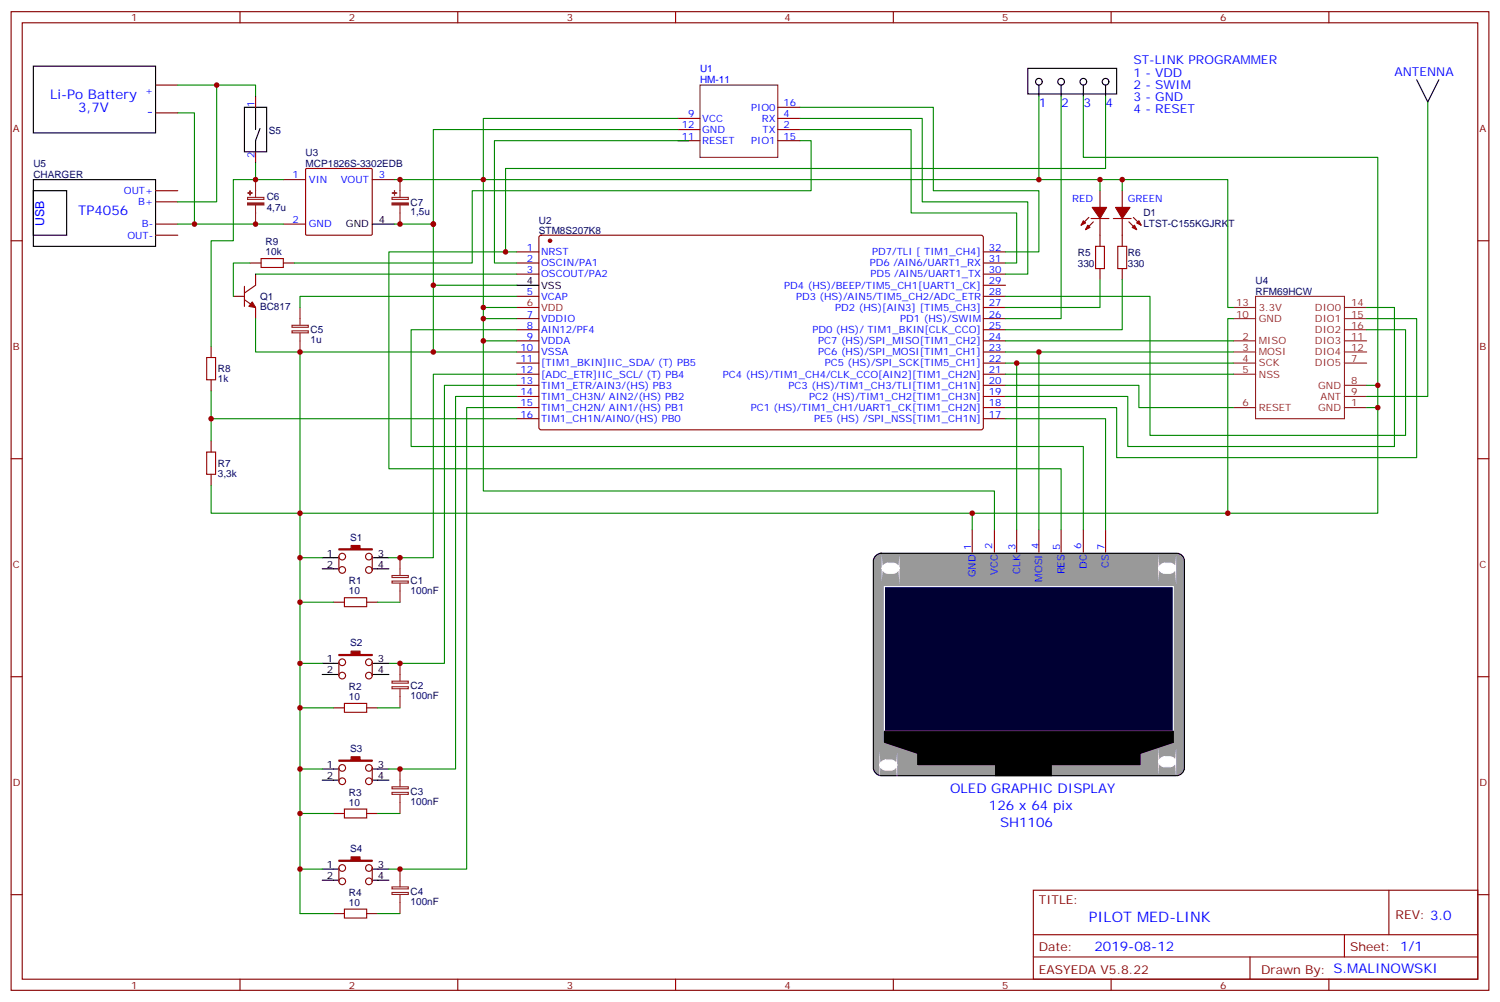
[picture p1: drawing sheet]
<svg xmlns="http://www.w3.org/2000/svg" width="476mm" height="318mm" viewBox="0 0 476 318" stroke-linecap="round" stroke-linejoin="round" font-family="sans-serif">
<path d="M277.9 176.4l.9-.6 1-.3h93.8a2.47 2.47 0 0 1 2.5 2.5v65.6a2.64 2.64 0 0 1-2.5 2.5h-93.8a2.64 2.64 0 0 1-2.5-2.5v-65.6z" fill="#999" stroke="#000" stroke-width=".35"/>
<path d="M280.8 186.1h91.7v45.9h-91.7z" fill="#003" stroke="#fff" stroke-width=".35"/>
<path d="M280.8 232h91.7v3.5l-10.6 3.5v3.5h-70.5v-3.5l-10.6-3.5zM316.1 242.5h17.6v3.6h-17.6z" fill="#000" stroke="#000" stroke-width=".35"/>
<g fill="#fff" stroke="#fff" stroke-width=".35">
<path d="M280 241.6a3.1 3.1 0 0 1 2.9-.5l1.3 .5 .5 1.3v-.4l-.6 1.3a3.1 3.1 0 0 1-2.9 .5l-1.3-.6-.5-1.2v.4z"/>
<path d="M280.7 179.2a3.1 3.1 0 0 1 2.9-.5l1.3 .5 .5 1.2v-.3l-.6 1.2a3.1 3.1 0 0 1-2.9 .6l-1.3-.6-.5-1.2v.3z"/>
<path d="M368.5 179.2a3.1 3.1 0 0 1 3-.5l1.2 .5 .5 1.2v-.3l-.5 1.2a3.1 3.1 0 0 1-3 .6l-1.2-.6-.6-1.2v.3z"/>
<path d="M368.5 240.6a3.1 3.1 0 0 1 3-.5l1.2 .5 .5 1.2v-.3l-.5 1.2a3.1 3.1 0 0 1-3 .5l-1.2-.5-.6-1.2v.3z"/>
</g>
<g fill="none" stroke="#000" stroke-width=".35">
<path d="M10.6 21h38.8v21.2h-38.8zM77.6 34h7.1v14.2h-7.1zM81.1 34v7.1M326.3 21.7h28.2v8.1h-28.2zM329.8 27v3.5M336.9 27v3.5M344 27v3.5M351 27v3.5M449.8 25.3l3.5 7.1 3.5-7.1M10.6 57h38.8v21.1h-38.8zM82.5 40.7l-1.4 3.9v3.6M10.6 60.5h10.6v14.1h-10.6z"/>
<path d="M118.2 71.1h7M164 90.5h7.1M102.3 176.9h4.9M118.5 176.9h5M102.3 180.4h4.9M118.5 180.4h5M102.3 210.4h4.9M102.3 214h4.9M118.5 210.4h5M118.5 214h5M102.3 243.9h4.9M102.3 247.5h4.9"/>
<path d="M118.5 243.9h5M118.5 247.5h5M102.3 275.7h4.9M102.3 279.2h4.9M118.5 275.7h5M118.5 279.2h5"/>
<circle cx="329.8" cy="25.9" r="1.06"/>
<circle cx="336.9" cy="25.9" r="1.06"/>
<circle cx="344" cy="25.9" r="1.06"/>
<circle cx="351" cy="25.9" r="1.06"/>
</g>
<path d="M222.2 27h24.7v22.9h-24.7z" fill="none" stroke="#633" stroke-width=".35"/>
<g fill="none" stroke="#870000" stroke-width=".35">
<path d="M3.5 3.7h469.2v310.4h-469.2zM7.1 7.2h462.1v303.4h-462.1zM76.2 3.7v3.5M145.3 3.7v3.5M214.5 3.7v3.5M283.6 3.7v3.5M352.8 3.7v3.5M421.9 3.7v3.5M49.4 27h7M49.4 35.8h7M81.1 30.5v3.5M215.2 37.6h7"/>
<path d="M246.9 37.6h7.1M246.9 34h7.1M81.1 48.2v3.5M90 57h7M97.1 53.6l.3-.2 20.6 .1 .2 .3-.1 20.6-.3 .2h-20.6l-.2-.3zM118.2 57h7M215.2 41.1h7M215.2 44.6h7M246.9 41.1h7.1M246.9 44.6h7.1M3.5 76.4h3.6M49.4 71.1h7"/>
<path d="M49.4 60.5h7M49.4 74.6h7M49.4 64h7M90 71.1h7M164 79.9h7.1M171.3 74.8l.5-.2 140 .1 .4 .6-.1 60.6-.6 .4h-140l-.4-.7v-60.3zM312.2 79.9h7.1M345.7 69l-2.4 2.4M346.4 69.3h5.7M347.1 70.4l-2.4 2.4M349.2 60.5v5.3M349.2 69.3v8.8"/>
<path d="M353.5 69.3h5.6M356.3 60.5v5.3M356.3 69.3v8.8M358.4 70.4l2.5 2.4M359.8 69l2.5 2.4M469.2 76.4h3.5M74.1 94h3.5M77.6 95.1l3.5 2.4v3.6M77.6 90.8v6.4M79.4 83.4h3.5M81.1 87v3.5l-3.5 2.5M90 83.4h3.5"/>
<path d="M164 94h7.1M164 83.4h7.1M164 87h7.1M312.2 94h7.1M312.2 83.4h7.1M312.2 87h7.1M312.2 97.5h7.1M312.2 90.5h7.1M349.2 85.2v3.5M356.3 85.2v3.5M67 109.9v3.5M164 104.6h7.1"/>
<path d="M164 101.1h7.1M164 108.1h7.1M164 111.7h7.1M164 115.2h7.1M164 118.7h7.1M312.2 104.6h7.1M312.2 101.1h7.1M312.2 108.1h7.1M312.2 111.7h7.1M312.2 115.2h7.1M312.2 118.7h7.1M67 120.5v3.5"/>
<path d="M67 139.9v3.5M164 122.2h7.1M164 125.8h7.1M164 129.3h7.1M164 132.8h7.1M312.2 122.2h7.1M312.2 125.8h7.1M312.2 129.3h7.1M312.2 132.8h7.1M3.5 145.5h3.6M67 150.5v3.5M469.2 145.5h3.5"/>
<path d="M107.6 176.6v4.2M118.2 176.6v4.2M308.7 168.1v7.1M315.7 168.1v7.1M322.8 168.1v7.1M329.8 168.1v7.1M336.9 168.1v7.1M344 168.1v7.1M351 168.1v7.1M105.8 191h3.6M116.4 191h3.5M3.5 214.7h3.6"/>
<path d="M107.6 210.1v4.2M118.2 210.1v4.2M469.2 214.7h3.5M105.8 224.5h3.6M116.4 224.5h3.5M105.8 258.1h3.6M107.6 243.6v4.2M116.4 258.1h3.5M118.2 243.6v4.2M107.6 275.3v4.3M118.2 275.3v4.3M3.5 283.8h3.6"/>
<path d="M105.8 289.8h3.6M116.4 289.8h3.5M328.1 282.4h141.1v28.2h-141.1zM328.1 296.5h141.1M426.9 296.5v7.1M441 282.4v14.1M469.2 283.8h3.5M76.2 310.6v3.5M145.3 310.6v3.5M214.5 310.6v3.5M283.6 310.6v3.5M328.1 303.6h141.1"/>
<path d="M352.8 310.6v3.5M396.9 303.6v7M421.9 310.6v3.5"/>
<circle cx="108.7" cy="176.6" r="1.06"/>
<circle cx="117.1" cy="176.6" r="1.06"/>
<circle cx="108.7" cy="180.8" r="1.06"/>
<circle cx="117.1" cy="180.8" r="1.06"/>
<circle cx="108.7" cy="210.1" r="1.06"/>
<circle cx="108.7" cy="214.3" r="1.06"/>
<circle cx="117.1" cy="214.3" r="1.06"/>
<circle cx="117.1" cy="210.1" r="1.06"/>
<circle cx="108.7" cy="243.6" r="1.06"/>
<circle cx="108.7" cy="247.8" r="1.06"/>
<circle cx="117.1" cy="247.8" r="1.06"/>
<circle cx="117.1" cy="243.6" r="1.06"/>
<circle cx="108.7" cy="275.3" r="1.06"/>
<circle cx="108.7" cy="279.6" r="1.06"/>
<circle cx="117.1" cy="279.6" r="1.06"/>
<circle cx="117.1" cy="275.3" r="1.06"/>
</g>
<g fill="#870000" stroke="#870000" stroke-width=".35">
<path d="M80.1 95.8l1 1.7-2.1-.3z"/>
<path d="M359.5 72.1l.7-.7 .7 1.4z"/>
<path d="M361.6 70l.7 1.4-1.4-.7z"/>
<path d="M354.2 65.8h4.6l-2.5 3.5z"/>
<path d="M345.4 71.4l.7 .7-1.4 .7z"/>
<path d="M344 70l.7 .7-1.4 .7z"/>
<path d="M346.8 65.8h4.6l-2.2 3.5z"/>
<path d="M107.6 174.1h3.9v-1.1h2.8v1.1h3.9v.3h-10.6z"/>
<path d="M107.6 207.6h3.9v-1h2.8v1h3.9v.4h-10.6z"/>
<path d="M107.6 241.1h3.9v-1h2.8v1h3.9v.4h-10.6z"/>
<path d="M107.6 272.9h3.9v-1.1h2.8v1.1h3.9v.3h-10.6z"/>
<circle cx="174.6" cy="76.4" r=".53"/>
</g>
<path d="M164 97.5h7.1" fill="none" stroke="#f00" stroke-width=".35"/>
<path d="M347.8 78.1h2.9v7.1h-2.9zM354.9 78.1h2.8v7.1h-2.8zM82.9 82h7.1v2.8h-7.1zM65.6 113.4h2.8v7.1h-2.8zM65.6 143.4h2.8v7.1h-2.8zM109.4 189.6h7v2.8h-7zM109.4 223.1h7v2.9h-7zM109.4 256.6h7v2.9h-7zM109.4 288.4h7v2.8h-7z" fill="none" stroke="#a10000" stroke-width=".35"/>
<g fill="none" stroke="#8c2424" stroke-width=".35">
<path d="M81.1 57v5.6M127 57v5.6M78.6 62.6h5.2v.7h-5.2zM81.1 65.1v6M124.5 62.6h5.1v.7h-5.1zM127 65.1v6M95.2 97.5v5.7M391.6 97.5h7M398.6 94h28.3v38.8h-28.3zM426.9 97.5h7M92.7 105h5.2v.6h-5.2zM92.7 103.2h5.2v.6h-5.2z"/>
<path d="M95.2 105.7v6M391.6 101.1h7M391.6 108.1h7M391.6 111.7h7M391.6 115.2h7M391.6 118.7h7M426.9 101.1h7M426.9 104.6h7M426.9 108.1h7M426.9 111.7h7M426.9 115.2h7M391.6 129.3h7"/>
<path d="M426.9 129.3h7M426.9 125.8h7M426.9 122.2h7M127 176.9v5.7M124.5 184.3h5.1v.7h-5.1zM124.5 182.6h5.1v.6h-5.1zM127 185v6M124.5 217.8h5.1v.7h-5.1zM124.5 216.1h5.1v.6h-5.1zM127 210.4v5.7M127 218.5v6M124.5 251.4h5.1v.6h-5.1z"/>
<path d="M124.5 249.6h5.1v.6h-5.1zM127 243.9v5.7M127 252.1v6M127 275.7v5.6M124.5 283.1h5.1v.6h-5.1zM124.5 281.3h5.1v.7h-5.1zM127 283.8v6"/>
</g>
<g fill="#8c2424" stroke="#8c2424" stroke-width=".35">
<path d="M78.6 64.4h5.2v.6h-5.2z"/>
<path d="M78.7 61.2h1.4z"/>
<path d="M79.4 60.5v1.4z"/>
<path d="M124.5 64.4h5.1v.6h-5.1z"/>
<path d="M124.5 61.2h1.4z"/>
<path d="M125.2 60.5l.1 1.4z"/>
</g>
<g fill="none" stroke="#008700" stroke-width=".35">
<path d="M56.4 35.8h5.3v35.3M56.4 27h12.4M81.1 30.5v-3.5h-12.3v37h-12.4M215.2 37.6h-61.7v19.4h236.3v40.5h1.8M254 37.6h38.8v26.4h33.5v23h-7M254 34h42.3v26.5h33.5v19.4h-10.5M329.8 30.5v26.5M336.9 30.5v70.6h-17.6M344 30.5v19.4h93.4v72.3M351 30.5v22.9h-190.5v26.5M453.3 32.3v93.5h-19.4M81.1 51.7v5.3h8.9"/>
<path d="M81.1 57h-7v19.4h-7.1v33.5M125.2 57h28.3v98.8h162.2v12.3M215.2 41.1h-77.6v30M218.7 44.6h-61.7v38.8h7M254 41.1h35.3v26.5h33.5v15.8h-3.5M254 44.6h3.5v15.9h-107.6v22.9h-56.4M349.2 57v3.5M356.3 57v3.5M56.4 71.1h33.6M125.2 71.1h12.4v19.4M164 79.9h-40.5v68.8h213.4v19.4M79.4 83.4h-5.3v10.6"/>
<path d="M81.1 87h82.9M153.5 97.5h10.5M164 94h-68.8v3.5M164 90.5h-26.4v21.2h26.4M319.3 94h45.8v44.1h81.2v-33.5h-12.4M349.2 88.7v8.8h-29.9M356.3 88.7v15.9h-37M433.9 97.5h8.8v44.1h-84.6v-15.8h-38.8M81.1 101.1v10.6h14.1M137.6 111.7h-42.4v178.1h10.6M153.5 108.1h10.5M153.5 101.1h10.5"/>
<path d="M164 104.6h-33.5v37h213.5v26.5M164 118.7h-26.4v58.2h-14.1M319.3 108.1h72.3M319.3 111.7h72.3M319.3 115.2h72.3M319.3 118.7h72.3M322.8 115.2v52.9M329.8 111.7v56.4M391.6 101.1h-1.8v61.7M433.9 101.1h15.9v44.1h-95.3v-15.9h-35.2M67 132.8h97M67 124v15.9"/>
<path d="M164 122.2h-22.9v88.2h-17.6M164 125.8h-19.4v118.1h-21.1M164 129.3h-15.8v146.4h-24.7M319.3 122.2h42.3v7.1h30M319.3 132.8h31.7v35.3M433.9 122.2h3.5v40.6h-128.7M433.9 129.3h3.5M67 154v8.8h241.7v5.3M95.2 176.9h7.1M95.2 191h10.6M119.9 191h7.1M95.2 210.4h7.1"/>
<path d="M95.2 224.5h10.6M119.9 224.5h7.1M95.2 243.9h7.1M95.2 258.1h10.6M119.9 258.1h7.1M95.2 275.7h7.1M119.9 289.8h7.1"/>
</g>
<g fill="#c00">
<circle cx="61.7" cy="71.1" r=".88"/>
<circle cx="68.8" cy="27" r=".88"/>
<circle cx="81.1" cy="71.1" r=".88"/>
<circle cx="389.8" cy="162.8" r=".88"/>
<circle cx="329.8" cy="57" r=".88"/>
<circle cx="349.3" cy="57" r=".88"/>
<circle cx="137.6" cy="90.5" r=".88"/>
<circle cx="127" cy="57" r=".88"/>
<circle cx="127" cy="71.1" r=".88"/>
<circle cx="137.6" cy="71.1" r=".88"/>
<circle cx="153.5" cy="108.1" r=".88"/>
<circle cx="153.5" cy="101.1" r=".88"/>
<circle cx="153.5" cy="97.5" r=".88"/>
<circle cx="127" cy="275.7" r=".88"/>
<circle cx="137.6" cy="111.7" r=".88"/>
<circle cx="95.3" cy="210.4" r=".88"/>
<circle cx="329.8" cy="111.7" r=".88"/>
<circle cx="95.3" cy="176.9" r=".88"/>
<circle cx="95.3" cy="243.9" r=".88"/>
<circle cx="95.3" cy="162.8" r=".88"/>
<circle cx="127" cy="176.9" r=".88"/>
<circle cx="95.3" cy="191" r=".88"/>
<circle cx="95.3" cy="224.5" r=".88"/>
<circle cx="127" cy="210.4" r=".88"/>
<circle cx="95.3" cy="258.1" r=".88"/>
<circle cx="127" cy="243.9" r=".88"/>
<circle cx="95.3" cy="275.7" r=".88"/>
<circle cx="95.3" cy="111.7" r=".88"/>
<circle cx="67" cy="132.8" r=".88"/>
<circle cx="322.8" cy="115.2" r=".88"/>
<circle cx="308.7" cy="162.8" r=".88"/>
<circle cx="437.4" cy="129.3" r=".88"/>
<circle cx="153.5" cy="57" r=".88"/>
<circle cx="356.3" cy="57" r=".88"/>
<circle cx="437.4" cy="122.2" r=".88"/>
<circle cx="160.5" cy="79.9" r=".88"/>
<circle cx="81.1" cy="57" r=".88"/>
</g>
<g font-size="4.6" fill="#00f">
<text x="46.6" y="36.9">-</text>
<text x="345.7" y="292.5">PILOT MED-LINK</text>
</g>
<g font-size="4.2" fill="#00f">
<text x="15.9" y="31.3">Li-Po Battery</text>
<text x="24.8" y="35.5">3,7V</text>
<text x="24.8" y="68.3">TP4056</text>
<text x="301.6" y="251.7">OLED GRAPHIC DISPLAY</text>
<text x="314" y="257">126 x 64 pix</text>
<text x="317.5" y="262.3">SH1106</text>
<text x="347.5" y="301.8">2019-08-12</text>
</g>
<g font-size="3.9" fill="#00f">
<text x="359.8" y="20.4">ST-LINK PROGRAMMER</text>
<text x="359.8" y="24.3">1 - VDD</text>
<text x="359.8" y="28.2">2 - SWIM</text>
<text x="442.7" y="24.2">ANTENNA</text>
<text x="329.8" y="34">1</text>
<text x="336.9" y="34">2</text>
<text x="344" y="34">3</text>
<text x="351" y="34">4</text>
<text x="359.8" y="32">3 - GND</text>
<text x="359.8" y="35.9">4 - RESET</text>
<text x="14" y="71.8" transform="rotate(-90 14 71.8)">USB</text>
</g>
<g font-size="3.9" fill="#800">
<text x="329.8" y="286.6">TITLE:</text>
<text x="443.1" y="291.6">REV: 3.0</text>
<text x="329.8" y="301.8">Date:</text>
<text x="428.6" y="301.8">Sheet: 1/1</text>
<text x="329.8" y="308.9">EASYEDA V5.8.22</text>
<text x="400.4" y="308.9">Drawn By: S.MALINOWSKI</text>
</g>
<g font-size="3.2" fill="#800">
<text x="41.6" y="6.7">1</text>
<text x="110.8" y="6.7">2</text>
<text x="179.9" y="6.7">3</text>
<text x="249.1" y="6.7">4</text>
<text x="318.2" y="6.7">5</text>
<text x="387.3" y="6.7">6</text>
<text x="4.1" y="41.8">A</text>
<text x="469.7" y="41.8">A</text>
<text x="4.1" y="110.9">B</text>
<text x="469.7" y="110.9">B</text>
<text x="4.1" y="180.1">C</text>
<text x="469.7" y="180.1">C</text>
<text x="4.1" y="249.2">D</text>
<text x="469.7" y="249.2">D</text>
<text x="41.6" y="313.6">1</text>
<text x="110.8" y="313.6">2</text>
<text x="179.9" y="313.6">3</text>
<text x="249.1" y="313.6">4</text>
<text x="318.2" y="313.6">5</text>
<text x="387.3" y="313.6">6</text>
</g>
<g font-size="3.2" fill="#00f">
<text x="222.2" y="22.9">U1</text>
<text x="46.1" y="29.8">+</text>
<text x="222.2" y="26.4">HM-11</text>
<text x="80.8" y="34" transform="rotate(-90 80.8 34)">1</text>
<text x="238.5" y="35.1">PIO0</text>
<text x="248.7" y="33.7">16</text>
<text x="216.5" y="40.7">12</text>
<text x="218.5" y="37.2">9</text>
<text x="223" y="38.6">VCC</text>
<text x="241.9" y="38.6">RX</text>
<text x="248.7" y="37.2">4</text>
<text x="248.7" y="40.7">2</text>
<text x="216.5" y="44.3">11</text>
<text x="223" y="42.2">GND</text>
<text x="223" y="45.7">RESET</text>
<text x="238.5" y="45.7">PIO1</text>
<text x="242.1" y="42.2">TX</text>
<text x="248.7" y="44.3">15</text>
<text x="80.8" y="50.2" transform="rotate(-90 80.8 50.2)">2</text>
<text x="92.9" y="56.6">1</text>
<text x="98.1" y="58">VIN</text>
<text x="108.2" y="58">VOUT</text>
<text x="120.3" y="56.6">3</text>
<text x="39.3" y="61.6">OUT+</text>
<text x="43.9" y="65.1">B+</text>
<text x="340.4" y="64">RED</text>
<text x="358.1" y="64">GREEN</text>
<text x="92.9" y="70.7">2</text>
<text x="40.5" y="75.7">OUT-</text>
<text x="45.1" y="72.1">B-</text>
<text x="98.1" y="72.1">GND</text>
<text x="167.3" y="79.6">1</text>
<text x="167.3" y="83.1">2</text>
<text x="171.8" y="81">NRST</text>
<text x="276.9" y="81">PD7/TLI [ TIM1_CH4]</text>
<text x="314" y="83.1">31</text>
<text x="314" y="79.6">32</text>
<text x="167.3" y="86.6">3</text>
<text x="171.8" y="84.5">OSCIN/PA1</text>
<text x="171.8" y="88">OSCOUT/PA2</text>
<text x="276.2" y="84.5">PD6 /AIN6/UART1_RX</text>
<text x="276.4" y="88">PD5 /AIN5/UART1_TX</text>
<text x="314" y="86.6">30</text>
<text x="167.3" y="93.7">5</text>
<text x="171.8" y="95.1">VCAP</text>
<text x="249" y="91.5">PD4 (HS)/BEEP/TIM5_CH1[UART1_CK]</text>
<text x="252.7" y="95.1">PD3 (HS)/AIN5/TIM5_CH2/ADC_ETR</text>
<text x="314" y="93.7">28</text>
<text x="314" y="90.1">29</text>
<text x="167.3" y="100.7">7</text>
<text x="265.2" y="98.6">PD2 (HS)[AIN3] [TIM5_CH3]</text>
<text x="314" y="100.7">26</text>
<text x="314" y="97.2">27</text>
<text x="167.3" y="104.2">8</text>
<text x="167.3" y="107.8">9</text>
<text x="171.8" y="105.7">AIN12/PF4</text>
<text x="171.8" y="102.1">VDDIO</text>
<text x="257.9" y="105.7">PD0 (HS)/ TIM1_BKIN[CLK_CCO]</text>
<text x="285.8" y="102.1">PD1 (HS)/SWIM</text>
<text x="314" y="107.8">24</text>
<text x="314" y="104.2">25</text>
<text x="165.3" y="111.3">10</text>
<text x="171.8" y="109.2">VDDA</text>
<text x="171.8" y="112.7">VSSA</text>
<text x="259.8" y="112.7">PC6 (HS)/SPI_MOSI[TIM1_CH1]</text>
<text x="259.8" y="109.2">PC7 (HS)/SPI_MISO[TIM1_CH2]</text>
<text x="314" y="111.3">23</text>
<text x="165.3" y="114.8">11</text>
<text x="165.3" y="118.4">12</text>
<text x="171.8" y="116.2">[TIM1_BKIN]IIC_SDA/ (T) PB5</text>
<text x="171.8" y="119.8">[ADC_ETR]IIC_SCL/ (T) PB4</text>
<text x="229.5" y="119.8">PC4 (HS)/TIM1_CH4/CLK_CCO[AIN2][TIM1_CH2N]</text>
<text x="261.9" y="116.2">PC5 (HS)/SPI_SCK[TIM5_CH1]</text>
<text x="314" y="118.4">21</text>
<text x="314" y="114.8">22</text>
<text x="165.3" y="121.9">13</text>
<text x="165.3" y="125.4">14</text>
<text x="171.8" y="123.3">TIM1_ETR/AIN3/(HS) PB3</text>
<text x="250.4" y="123.3">PC3 (HS)/TIM1_CH3/TLI[TIM1_CH1N]</text>
<text x="314" y="125.4">19</text>
<text x="314" y="121.9">20</text>
<text x="165.3" y="128.9">15</text>
<text x="171.8" y="126.8">TIM1_CH3N/ AIN2/(HS) PB2</text>
<text x="171.8" y="130.4">TIM1_CH2N/ AIN1/(HS) PB1</text>
<text x="238.3" y="130.4">PC1 (HS)/TIM1_CH1/UART1_CK[TIM1_CH2N]</text>
<text x="256.9" y="126.8">PC2 (HS)/TIM1_CH2[TIM1_CH3N]</text>
<text x="314" y="128.9">18</text>
<text x="165.3" y="132.5">16</text>
<text x="171.8" y="133.9">TIM1_CH1N/AIN0/(HS) PB0</text>
<text x="258.4" y="133.9">PE5 (HS) /SPI_NSS[TIM1_CH1N]</text>
<text x="314" y="132.5">17</text>
<text x="308.3" y="174.4" transform="rotate(-90 308.3 174.4)">1</text>
<text x="315" y="174.1" transform="rotate(-90 315 174.1)">2</text>
<text x="322.4" y="174.4" transform="rotate(-90 322.4 174.4)">3</text>
<text x="329.8" y="174.1" transform="rotate(-90 329.8 174.1)">4</text>
<text x="336.5" y="174.4" transform="rotate(-90 336.5 174.4)">5</text>
<text x="343.3" y="174.1" transform="rotate(-90 343.3 174.1)">6</text>
<text x="350.7" y="174.4" transform="rotate(-90 350.7 174.4)">7</text>
<text x="309.7" y="183.1" transform="rotate(-90 309.7 183.1)">GND</text>
<text x="316.8" y="182.5" transform="rotate(-90 316.8 182.5)">VCC</text>
<text x="323.8" y="182" transform="rotate(-90 323.8 182)">CLK</text>
<text x="330.9" y="184.5" transform="rotate(-90 330.9 184.5)">MOSI</text>
<text x="338" y="182.2" transform="rotate(-90 338 182.2)">RES</text>
<text x="345" y="180.5" transform="rotate(-90 345 180.5)">DC</text>
<text x="352.1" y="180.2" transform="rotate(-90 352.1 180.2)">CS</text>
</g>
<g font-size="3.2" fill="#000080">
<text x="85.4" y="42.6">S5</text>
<text x="10.6" y="52.9">U5</text>
<text x="97" y="52.9">MCP1826S-3302EDB</text>
<text x="97" y="49.4">U3</text>
<text x="10.6" y="56.4">CHARGER</text>
<text x="84.7" y="63.5">C6</text>
<text x="130.4" y="65.2">C7</text>
<text x="84.7" y="67">4,7u</text>
<text x="130.4" y="68.3">1,5u</text>
<text x="171.1" y="70.9">U2</text>
<text x="363" y="71.9">LTST-C155KGJRKT</text>
<text x="363" y="68.7">D1</text>
<text x="84.3" y="77.8">R9</text>
<text x="171.1" y="74.1">STM8S207K8</text>
<text x="84.3" y="81">10k</text>
<text x="342.2" y="81.1">R5</text>
<text x="358.1" y="81.1">R6</text>
<text x="342.2" y="84.6">330</text>
<text x="358.1" y="84.6">330</text>
<text x="398.6" y="90">U4</text>
<text x="82.5" y="95.2">Q1</text>
<text x="398.6" y="93.5">RFM69HCW</text>
<text x="82.5" y="98.3">BC817</text>
<text x="98.6" y="105.7">C5</text>
<text x="98.6" y="108.8">1u</text>
<text x="69.1" y="118.1">R8</text>
<text x="69.1" y="121.3">1k</text>
<text x="69.1" y="148.1">R7</text>
<text x="69.1" y="151.3">3,3k</text>
<text x="111.1" y="171.5">S1</text>
<text x="110.8" y="185.4">R1</text>
<text x="130.4" y="185.1">C1</text>
<text x="110.8" y="188.6">10</text>
<text x="130.4" y="188.3">100nF</text>
<text x="111.1" y="205">S2</text>
<text x="110.8" y="218.9">R2</text>
<text x="130.4" y="221.8">100nF</text>
<text x="130.4" y="218.6">C2</text>
<text x="110.8" y="222.1">10</text>
<text x="111.1" y="238.5">S3</text>
<text x="110.8" y="255.6">10</text>
<text x="110.8" y="252.4">R3</text>
<text x="130.4" y="255.3">100nF</text>
<text x="130.4" y="252.1">C3</text>
<text x="111.1" y="270.2">S4</text>
<text x="110.8" y="287.3">10</text>
<text x="110.8" y="284.2">R4</text>
<text x="130.4" y="287.1">100nF</text>
<text x="130.4" y="283.9">C4</text>
</g>
<g font-size="3.2">
<text x="120.3" y="70.7">4</text>
<text x="109.8" y="72.1">GND</text>
<text x="167.3" y="90.1">4</text>
<text x="171.8" y="91.5">VSS</text>
<text x="103.8" y="176.6">1</text>
<text x="119.9" y="176.6">3</text>
<text x="103.8" y="180.1">2</text>
<text x="119.9" y="180.1">4</text>
<text x="103.8" y="210.1">1</text>
<text x="103.8" y="213.6">2</text>
<text x="119.9" y="210.1">3</text>
<text x="119.9" y="213.6">4</text>
<text x="103.8" y="243.6">1</text>
<text x="119.9" y="243.6">3</text>
<text x="103.8" y="247.1">2</text>
<text x="119.9" y="247.1">4</text>
<text x="103.8" y="275.3">1</text>
<text x="119.9" y="275.3">3</text>
<text x="103.8" y="278.9">2</text>
<text x="119.9" y="278.9">4</text>
</g>
<g font-size="3.2" fill="#f00">
<text x="167.3" y="97.2">6</text>
<text x="171.8" y="98.6">VDD</text>
</g>
<g font-size="3.2" fill="#8d2323">
<text x="392.5" y="97.2">13</text>
<text x="392.5" y="100.7">10</text>
<text x="399.7" y="98.6">3.3V</text>
<text x="417.5" y="98.6">DIO0</text>
<text x="429" y="97.2">14</text>
<text x="429" y="100.7">15</text>
<text x="394.5" y="107.8">2</text>
<text x="399.7" y="102.1">GND</text>
<text x="417.5" y="102.1">DIO1</text>
<text x="417.5" y="105.7">DIO2</text>
<text x="429" y="104.2">16</text>
<text x="429" y="107.8">11</text>
<text x="394.5" y="111.3">3</text>
<text x="399.7" y="109.2">MISO</text>
<text x="399.7" y="112.7">MOSI</text>
<text x="417.5" y="109.2">DIO3</text>
<text x="417.5" y="112.7">DIO4</text>
<text x="429" y="111.3">12</text>
<text x="394.5" y="114.8">4</text>
<text x="394.5" y="118.4">5</text>
<text x="399.7" y="116.2">SCK</text>
<text x="399.7" y="119.8">NSS</text>
<text x="417.5" y="116.2">DIO5</text>
<text x="429" y="114.8">7</text>
<text x="418.5" y="123.3">GND</text>
<text x="429" y="125.4">9</text>
<text x="429" y="121.9">8</text>
<text x="394.5" y="128.9">6</text>
<text x="399.7" y="130.4">RESET</text>
<text x="418.5" y="130.4">GND</text>
<text x="419.3" y="126.8">ANT</text>
<text x="429" y="128.9">1</text>
</g>
</svg>
